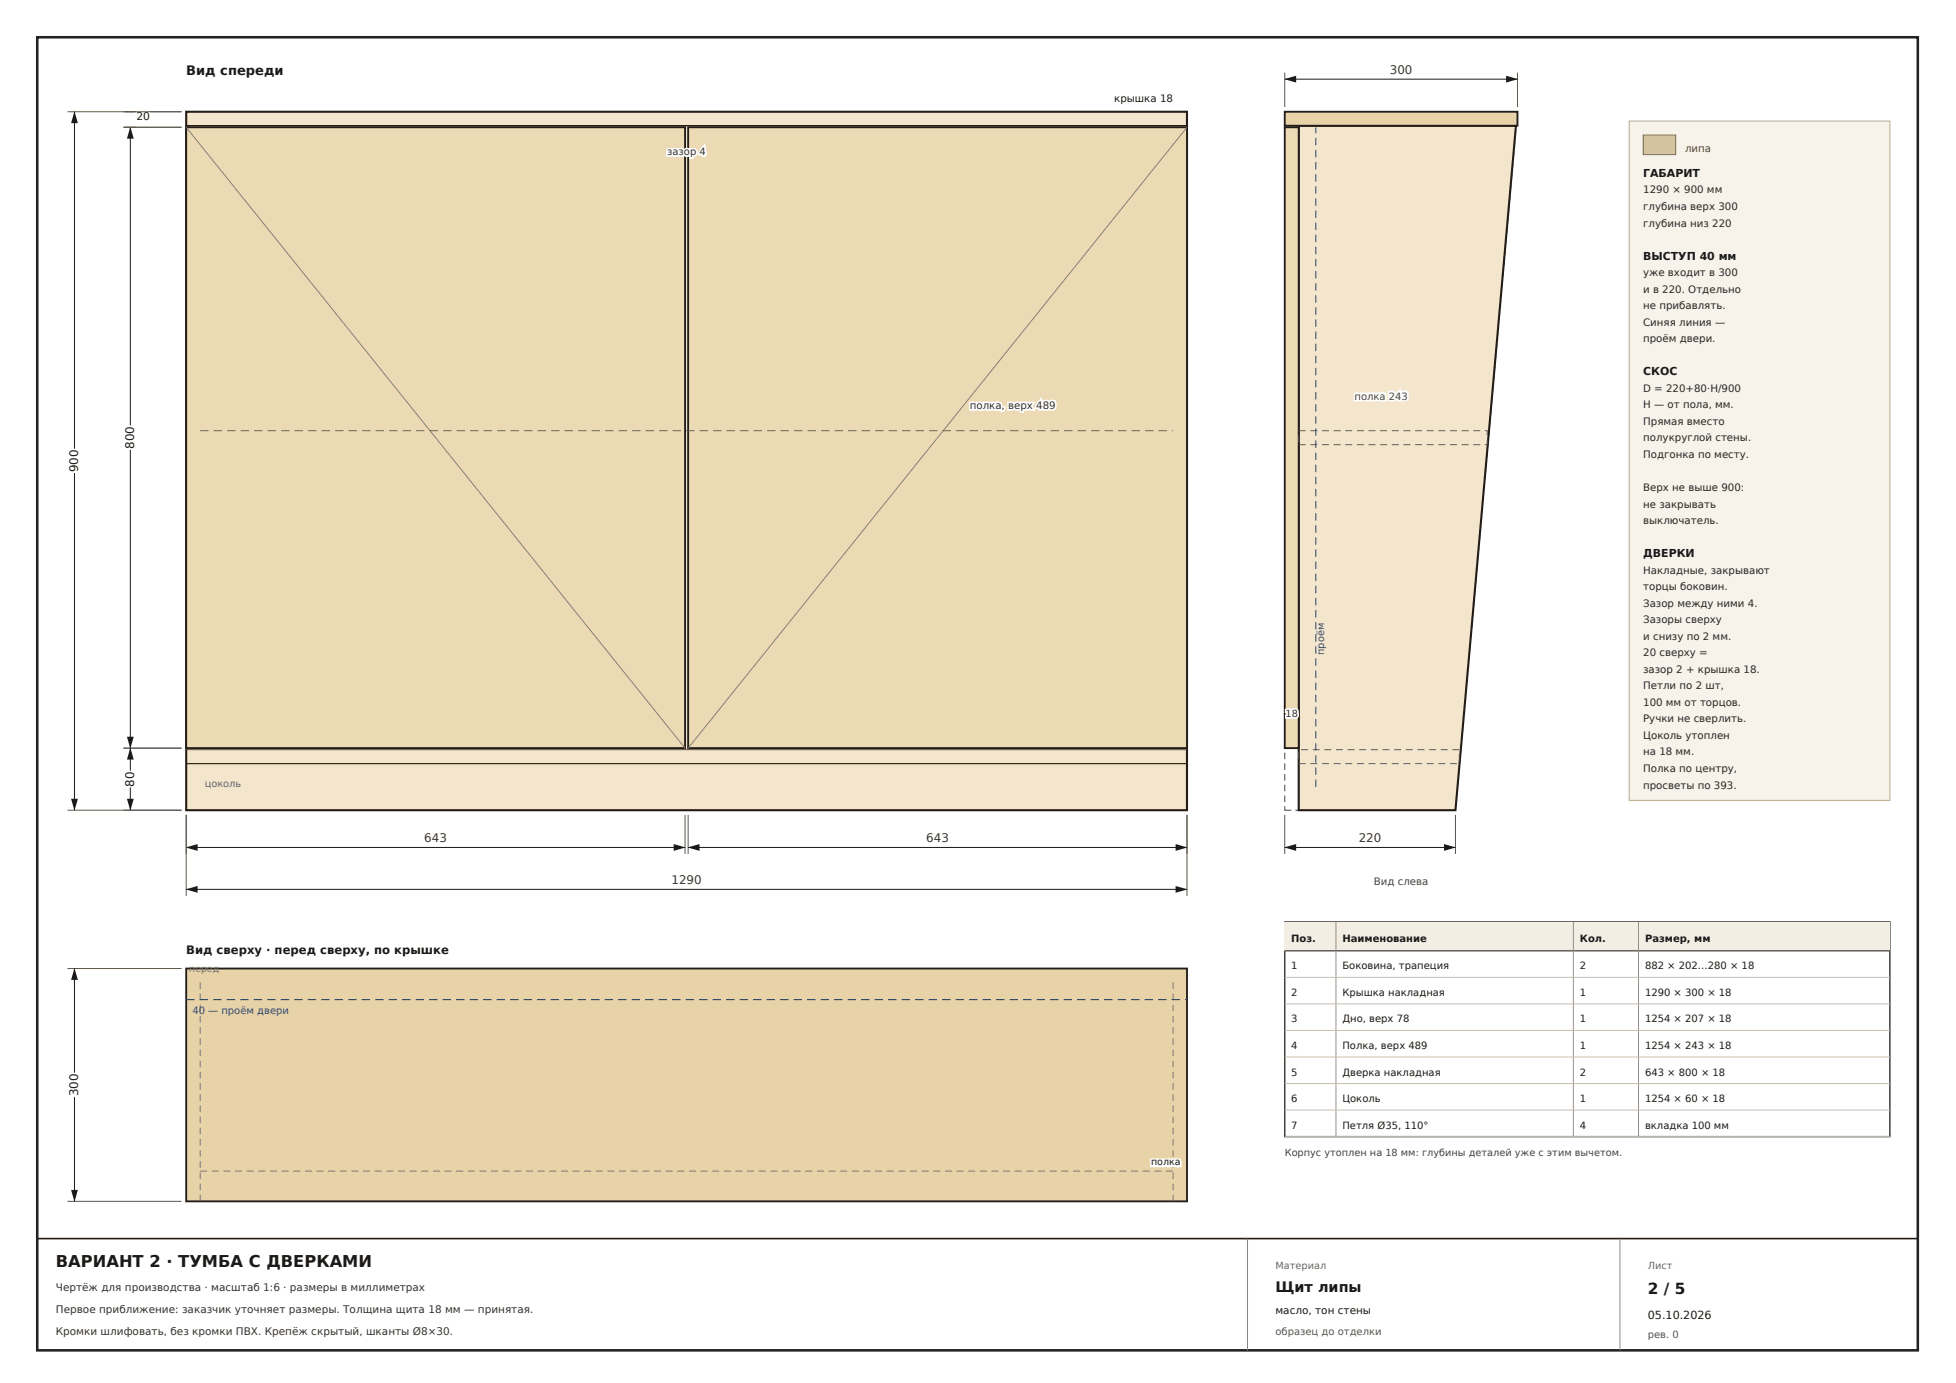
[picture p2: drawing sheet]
<svg xmlns="http://www.w3.org/2000/svg" width="420mm" height="297mm" viewBox="0 0 420 297" stroke-linecap="round" stroke-linejoin="round" font-family="sans-serif">
<path d="M0 0h419.9v297.1h-419.9z" fill="#d9d3c8"/>
<path d="M8 8h404v282h-404z" fill="none" stroke="#222" stroke-width=".55"/>
<path d="M8 266h404" fill="none" stroke="#241c16" stroke-width=".35"/>
<path d="M268 266v24M348 266v24" fill="none" stroke="#888" stroke-width=".21"/>
<path d="M40 24h215v150h-215z" fill="#f4e6cc"/>
<path d="M40 24h215v150h-215z" fill="none" stroke="#241c16" stroke-width=".45"/>
<path d="M40 164h215" fill="none" stroke="#241c16" stroke-width=".25"/>
<path d="M40 161h215" fill="none" stroke="#5c5348" stroke-width=".21"/>
<path d="M40 27.3h107.2v133.4h-107.2z" fill="#ecdab4"/>
<path d="M40 27.3h107.2v133.4h-107.2z" fill="none" stroke="#241c16" stroke-width=".4"/>
<path d="M147.8 27.3h107.2v133.4h-107.2z" fill="#ecdab4"/>
<path d="M147.8 27.3h107.2v133.4h-107.2z" fill="none" stroke="#241c16" stroke-width=".4"/>
<path d="M40 27.3l107.2 133.4M255 27.3l-107.2 133.4" fill="none" stroke="#8a8174" stroke-width=".21"/>
<path d="M43 92.4h1.8v.2h-1.8zM45.9 92.4h1.8v.2h-1.8zM48.8 92.4h1.8v.2h-1.8zM51.7 92.4h1.8v.2h-1.8zM54.6 92.4h1.8v.2h-1.8zM57.5 92.4h1.8v.2h-1.8zM60.4 92.4h1.8v.2h-1.8zM63.3 92.4h1.8v.2h-1.8zM66.2 92.4h1.8v.2h-1.8zM69.1 92.4h1.8v.2h-1.8zM72 92.4h1.8v.2h-1.8zM74.9 92.4h1.8v.2h-1.8zM77.8 92.4h1.8v.2h-1.8zM80.7 92.4h1.8v.2h-1.8zM83.6 92.4h1.8v.2h-1.8zM86.5 92.4h1.8v.2h-1.8zM89.4 92.4h1.8v.2h-1.8zM92.3 92.4h1.8v.2h-1.8zM95.2 92.4h1.8v.2h-1.8zM98.1 92.4h1.8v.2h-1.8zM101 92.4h1.8v.2h-1.8zM103.9 92.4h1.8v.2h-1.8zM106.8 92.4h1.8v.2h-1.8zM109.7 92.4h1.8v.2h-1.8zM112.6 92.4h1.8v.2h-1.8zM115.5 92.4h1.8v.2h-1.8zM118.4 92.4h1.8v.2h-1.8zM121.3 92.4h1.8v.2h-1.8zM124.2 92.4h1.8v.2h-1.8zM127.1 92.4h1.8v.2h-1.8zM130 92.4h1.8v.2h-1.8zM132.9 92.4h1.8v.2h-1.8zM135.8 92.4h1.8v.2h-1.8zM138.7 92.4h1.8v.2h-1.8zM141.6 92.4h1.8v.2h-1.8zM144.5 92.4h1.8v.2h-1.8zM147.4 92.4h1.8v.2h-1.8zM150.3 92.4h1.8v.2h-1.8zM153.2 92.4h1.8v.2h-1.8zM156.1 92.4h1.8v.2h-1.8zM159 92.4h1.8v.2h-1.8zM161.9 92.4h1.8v.2h-1.8zM164.8 92.4h1.8v.2h-1.8zM167.7 92.4h1.8v.2h-1.8zM170.6 92.4h1.8v.2h-1.8zM173.5 92.4h1.8v.2h-1.8zM176.4 92.4h1.8v.2h-1.8zM179.3 92.4h1.8v.2h-1.8zM182.2 92.4h1.8v.2h-1.8zM185.1 92.4h1.8v.2h-1.8zM188 92.4h1.8v.2h-1.8zM190.9 92.4h1.8v.2h-1.8zM193.8 92.4h1.8v.2h-1.8zM196.7 92.4h1.8v.2h-1.8zM199.6 92.4h1.8v.2h-1.8zM202.5 92.4h1.8v.2h-1.8zM205.4 92.4h1.8v.2h-1.8zM208.3 92.4h1.8v.2h-1.8zM211.2 92.4h1.8v.2h-1.8zM214.1 92.4h1.8v.2h-1.8zM217 92.4h1.8v.2h-1.8zM219.9 92.4h1.8v.2h-1.8zM222.8 92.4h1.8v.2h-1.8zM225.7 92.4h1.8v.2h-1.8zM228.6 92.4h1.8v.2h-1.8zM231.5 92.4h1.8v.2h-1.8zM234.4 92.4h1.8v.2h-1.8zM237.3 92.4h1.8v.2h-1.8zM240.2 92.4h1.8v.2h-1.8zM243.1 92.4h1.8v.2h-1.8zM246 92.4h1.8v.2h-1.8zM248.9 92.4h1.8v.2h-1.8zM251.8 92.4h.2v.2h-.2z" fill="#5c564e"/>
<path d="M40 27h215" fill="none" stroke="#241c16" stroke-width=".3"/>
<path d="M26.5 160.7h12.5M26.5 174h12.5" fill="none" stroke="#5c564e" stroke-width=".21"/>
<path d="M28 160.7v13.3" fill="none" stroke="#1b1b1b" stroke-width=".21"/>
<g fill="#1b1b1b">
<path d="M28 160.6l.7 2.5h-1.4z"/>
<path d="M27.3 171.5h1.4l-.7 2.6z"/>
</g>
<path d="M26.5 27.3h12.5M26.5 160.7h12.5" fill="none" stroke="#5c564e" stroke-width=".21"/>
<path d="M28 27.3v133.4" fill="none" stroke="#1b1b1b" stroke-width=".21"/>
<g fill="#1b1b1b">
<path d="M28 27.2l.7 2.6h-1.4z"/>
<path d="M27.3 158.2h1.4l-.7 2.6z"/>
</g>
<path d="M14.5 24h24.5M26.5 27.3h12.5M14.5 174h24.5" fill="none" stroke="#5c564e" stroke-width=".21"/>
<path d="M16 24v150" fill="none" stroke="#1b1b1b" stroke-width=".21"/>
<g fill="#1b1b1b">
<path d="M16 23.9l.7 2.6h-1.4z"/>
<path d="M15.3 171.5h1.4l-.7 2.6z"/>
</g>
<path d="M40 175v8.4M147.2 175v8.4" fill="none" stroke="#5c564e" stroke-width=".21"/>
<path d="M40 182h107.2" fill="none" stroke="#1b1b1b" stroke-width=".21"/>
<g fill="#1b1b1b">
<path d="M39.9 182l2.5-.7v1.4z"/>
<path d="M144.7 181.3l2.6 .7-2.6 .7z"/>
</g>
<path d="M147.8 175v8.4M255 175v8.4" fill="none" stroke="#5c564e" stroke-width=".21"/>
<path d="M147.8 182h107.2" fill="none" stroke="#1b1b1b" stroke-width=".21"/>
<g fill="#1b1b1b">
<path d="M147.7 182l2.6-.7v1.4z"/>
<path d="M252.5 181.3l2.6 .7-2.6 .7z"/>
</g>
<path d="M40 175v17.4M255 175v17.4" fill="none" stroke="#5c564e" stroke-width=".21"/>
<path d="M40 191h215" fill="none" stroke="#1b1b1b" stroke-width=".21"/>
<g fill="#1b1b1b">
<path d="M39.9 191l2.5-.7v1.4z"/>
<path d="M252.5 190.3l2.6 .7-2.6 .7z"/>
</g>
<path d="M278.3 173.9h1.4v.2h-1.4zM280.6 173.9h1.4v.2h-1.4zM282.9 173.9h1.4v.2h-1.4zM285.2 173.9h1.4v.2h-1.4zM287.5 173.9h1.4v.2h-1.4zM289.8 173.9h1.4v.2h-1.4zM292.1 173.9h1.4v.2h-1.4zM294.4 173.9h1.4v.2h-1.4zM296.7 173.9h1.4v.2h-1.4zM299 173.9h1.4v.2h-1.4zM301.3 173.9h1.4v.2h-1.4zM303.6 173.9h1.4v.2h-1.4zM305.9 173.9h1.4v.2h-1.4zM308.2 173.9h1.4v.2h-1.4zM310.5 173.9h1.4v.2h-1.4zM312.7 172.5h.2l-.1 1.4h-.2zM312.9 170.2h.2l-.1 1.4h-.2zM313.1 167.9h.2l-.1 1.4h-.2zM313.3 165.6h.2l-.1 1.4h-.2zM313.5 163.3h.2l-.1 1.4h-.2zM313.7 161h.2l-.1 1.4h-.2zM313.9 158.7h.2l-.1 1.4h-.2zM314.1 156.4h.2l-.1 1.4h-.2zM314.3 154.1l.2 .1-.1 1.4-.2-.1zM314.5 151.8l.2 .1-.1 1.4-.2-.1zM314.7 149.6h.2l-.1 1.4h-.2zM314.9 147.3h.3l-.2 1.4h-.2zM315.1 145h.3l-.2 1.4h-.2zM315.3 142.7h.3l-.2 1.4h-.2zM315.5 140.4h.3l-.2 1.4h-.2zM315.7 138.1h.3l-.2 1.4h-.2zM316 135.8h.2l-.2 1.4h-.2zM316.2 133.5h.2l-.2 1.4h-.2zM316.4 131.2h.2l-.1 1.4h-.3zM316.6 128.9l.2 .1-.1 1.4-.3-.1zM316.8 126.6l.2 .1-.1 1.4-.3-.1zM317 124.4h.2l-.1 1.4h-.3zM317.2 122.1h.2l-.1 1.4h-.3zM317.4 119.8h.2l-.1 1.4h-.2zM317.6 117.5h.2l-.1 1.4h-.2zM317.8 115.2h.2l-.1 1.4h-.2zM318 112.9h.2l-.1 1.4h-.2zM318.2 110.6h.2l-.1 1.4h-.2zM318.4 108.3h.2l-.1 1.4h-.2zM318.6 106h.2l-.1 1.4h-.2zM318.8 103.7l.2 .1-.1 1.4-.2-.1zM319 101.4l.2 .1-.1 1.4-.2-.1zM319.2 99.2h.2l-.1 1.4-.2-.1zM319.4 96.9h.2l-.1 1.4h-.2zM319.6 94.6h.2l-.1 1.4h-.2zM319.8 92.3h.2l-.1 1.4h-.2zM320 90h.2l-.1 1.4h-.2zM320.2 87.7h.2l-.1 1.4h-.2zM320.4 85.4h.2l-.1 1.4h-.2zM320.6 83.1h.3l-.2 1.4h-.2zM320.8 80.8h.3l-.2 1.4h-.2zM321 78.5l.3 .1-.2 1.4-.2-.1zM321.2 76.2l.3 .1-.2 1.4-.2-.1zM321.4 74h.3l-.2 1.4-.2-.1zM321.7 71.7h.2l-.2 1.4h-.2zM321.9 69.4h.2l-.1 1.4h-.3zM322.1 67.1h.2l-.1 1.4h-.3zM322.3 64.8h.2l-.1 1.4h-.3zM322.5 62.5h.2l-.1 1.4h-.3zM322.7 60.2h.2l-.1 1.4h-.3zM322.9 57.9h.2l-.1 1.4h-.3zM323.1 55.6h.2l-.1 1.4h-.2zM323.3 53.3l.2 .1-.1 1.3h-.2zM323.5 51l.2 .1-.1 1.4-.2-.1zM323.7 48.8h.2l-.1 1.4-.2-.1zM323.9 46.5h.2l-.1 1.4h-.2zM324.1 44.2h.2l-.1 1.4h-.2zM324.3 41.9h.2l-.1 1.4h-.2zM324.5 39.6h.2l-.1 1.4h-.2zM324.7 37.3h.2l-.1 1.4h-.2zM324.9 35h.2l-.1 1.4h-.2zM325.1 32.7h.2l-.1 1.4h-.2zM325.3 30.4h.2l-.1 1.4h-.2zM325.5 28.1l.2 .1-.1 1.3h-.2zM325.7 25.8l.2 .1-.1 1.4-.2-.1zM325.6 23.9h.5l-.1 1.1-.2-.1 .1-.9h.1l-.4 .1zM323.3 23.9h1.4v.2h-1.4zM321 23.9h1.4v.2h-1.4zM318.7 23.9h1.4v.2h-1.4zM316.4 23.9h1.4v.2h-1.4zM314.1 23.9h1.4v.2h-1.4zM311.8 23.9h1.4v.2h-1.4zM309.5 23.9h1.4v.2h-1.4zM307.2 23.9h1.4v.2h-1.4zM304.9 23.9h1.4v.2h-1.4zM302.6 23.9h1.4v.2h-1.4zM300.3 23.9h1.4v.2h-1.4zM298 23.9h1.4v.2h-1.4zM295.7 23.9h1.4v.2h-1.4zM293.4 23.9h1.4v.2h-1.4zM291.1 23.9h1.4v.2h-1.4zM288.8 23.9h1.4v.2h-1.4zM286.5 23.9h1.4v.2h-1.4zM284.2 23.9h1.4v.2h-1.4zM281.9 23.9h1.4v.2h-1.4zM279.6 23.9h1.4v.2h-1.4zM277.3 23.9h1.4v.2h-1.4zM275.9 23.9h.5v.2l-.4-.1h.1v1h-.2zM275.9 25.9h.2v1.4h-.2zM275.9 28.2h.2v1.4h-.2zM275.9 30.5h.2v1.4h-.2zM275.9 32.8h.2v1.4h-.2zM275.9 35.1h.2v1.4h-.2zM275.9 37.4h.2v1.4h-.2zM275.9 39.7h.2v1.4h-.2zM275.9 42h.2v1.4h-.2zM275.9 44.3h.2v1.4h-.2zM275.9 46.6h.2v1.4h-.2zM275.9 48.9h.2v1.4h-.2zM275.9 51.2h.2v1.4h-.2zM275.9 53.5h.2v1.4h-.2zM275.9 55.8h.2v1.4h-.2zM275.9 58.1h.2v1.4h-.2zM275.9 60.4h.2v1.4h-.2zM275.9 62.7h.2v1.4h-.2zM275.9 65h.2v1.4h-.2zM275.9 67.3h.2v1.4h-.2zM275.9 69.6h.2v1.4h-.2zM275.9 71.9h.2v1.4h-.2zM275.9 74.2h.2v1.4h-.2zM275.9 76.5h.2v1.4h-.2zM275.9 78.8h.2v1.4h-.2zM275.9 81.1h.2v1.4h-.2zM275.9 83.4h.2v1.4h-.2zM275.9 85.7h.2v1.4h-.2zM275.9 88h.2v1.4h-.2zM275.9 90.3h.2v1.4h-.2zM275.9 92.6h.2v1.4h-.2zM275.9 94.9h.2v1.4h-.2zM275.9 97.2h.2v1.4h-.2zM275.9 99.5h.2v1.4h-.2zM275.9 101.8h.2v1.4h-.2zM275.9 104.1h.2v1.4h-.2zM275.9 106.4h.2v1.4h-.2zM275.9 108.7h.2v1.4h-.2zM275.9 111h.2v1.4h-.2zM275.9 113.3h.2v1.4h-.2zM275.9 115.6h.2v1.4h-.2zM275.9 117.9h.2v1.4h-.2zM275.9 120.2h.2v1.4h-.2zM275.9 122.5h.2v1.4h-.2zM275.9 124.8h.2v1.4h-.2zM275.9 127.1h.2v1.4h-.2zM275.9 129.4h.2v1.4h-.2zM275.9 131.7h.2v1.4h-.2zM275.9 134h.2v1.4h-.2zM275.9 136.3h.2v1.4h-.2zM275.9 138.6h.2v1.4h-.2zM275.9 140.9h.2v1.4h-.2zM275.9 143.2h.2v1.4h-.2zM275.9 145.5h.2v1.4h-.2zM275.9 147.8h.2v1.4h-.2zM275.9 150.1h.2v1.4h-.2zM275.9 152.4h.2v1.4h-.2zM275.9 154.7h.2v1.4h-.2zM275.9 157h.2v1.4h-.2zM275.9 159.3h.2v1.4h-.2zM275.9 161.6h.2v1.4h-.2zM275.9 163.9h.2v1.4h-.2zM275.9 166.2h.2v1.4h-.2zM275.9 168.5h.2v1.4h-.2zM275.9 170.8h.2v1.4h-.2zM275.9 173.1h.2v.9h-.1v-.1h1.4v.2h-1.5z" fill="#1d4e89"/>
<path d="M279 27h46.7l-13 147h-33.7z" fill="#f4e6cc"/>
<path d="M279 27h46.7l-13 147h-33.7z" fill="none" stroke="#241c16" stroke-width=".45"/>
<path d="M276 24h50v3h-50z" fill="#e8d3a8"/>
<path d="M276 24h50v3h-50z" fill="none" stroke="#241c16" stroke-width=".4"/>
<path d="M276 27.3h3v133.4h-3z" fill="#ecdab4"/>
<path d="M276 27.3h3v133.4h-3z" fill="none" stroke="#241c16" stroke-width=".4"/>
<g fill="#5c564e">
<path d="M281.5 163.9h1.5v.2h-1.5zM284 163.9h1.5v.2h-1.5zM286.5 163.9h1.5v.2h-1.5zM289 163.9h1.5v.2h-1.5zM291.5 163.9h1.5v.2h-1.5zM294 163.9h1.5v.2h-1.5zM296.5 163.9h1.5v.2h-1.5zM299 163.9h1.5v.2h-1.5zM301.5 163.9h1.5v.2h-1.5zM304 163.9h1.5v.2h-1.5zM306.5 163.9h1.5v.2h-1.5zM309 163.9h1.5v.2h-1.5zM311.5 163.9h1.5v.2h-1.5zM313.4 162h.2v1.5h-.2zM312 160.9h1.5v.2h-1.5zM309.5 160.9h1.5v.2h-1.5zM307 160.9h1.5v.2h-1.5zM304.5 160.9h1.5v.2h-1.5zM302 160.9h1.5v.2h-1.5zM299.5 160.9h1.5v.2h-1.5zM297 160.9h1.5v.2h-1.5zM294.5 160.9h1.5v.2h-1.5zM292 160.9h1.5v.2h-1.5zM289.5 160.9h1.5v.2h-1.5zM287 160.9h1.5v.2h-1.5zM284.5 160.9h1.5v.2h-1.5zM282 160.9h1.5v.2h-1.5zM279.5 160.9h1.5v.2h-1.5zM278.9 161.5h.2v1.5h-.2zM279 163.9h1.5v.2h-1.5z"/>
<path d="M281.5 95.4h1.5v.2h-1.5zM284 95.4h1.5v.2h-1.5zM286.5 95.4h1.5v.2h-1.5zM289 95.4h1.5v.2h-1.5zM291.5 95.4h1.5v.2h-1.5zM294 95.4h1.5v.2h-1.5zM296.5 95.4h1.5v.2h-1.5zM299 95.4h1.5v.2h-1.5zM301.5 95.4h1.5v.2h-1.5zM304 95.4h1.5v.2h-1.5zM306.5 95.4h1.5v.2h-1.5zM309 95.4h1.5v.2h-1.5zM311.5 95.4h1.5v.2h-1.5zM314 95.4h1.5v.2h-1.5zM316.5 95.4h1.5v.2h-1.5zM319.4 94.5h.2v1.1h-.6v-.2l.5 .1zM319 92.4h.6v1.1h-.2l.1-1-.5 .1zM316.5 92.4h1.5v.2h-1.5zM314 92.4h1.5v.2h-1.5zM311.5 92.4h1.5v.2h-1.5zM309 92.4h1.5v.2h-1.5zM306.5 92.4h1.5v.2h-1.5zM304 92.4h1.5v.2h-1.5zM301.5 92.4h1.5v.2h-1.5zM299 92.4h1.5v.2h-1.5zM296.5 92.4h1.5v.2h-1.5zM294 92.4h1.5v.2h-1.5zM291.5 92.4h1.5v.2h-1.5zM289 92.4h1.5v.2h-1.5zM286.5 92.4h1.5v.2h-1.5zM284 92.4h1.5v.2h-1.5zM281.5 92.4h1.5v.2h-1.5zM279 92.4h1.5v.2h-1.5zM278.9 93.5h.2v1.5h-.2zM279 95.4h1.5v.2h-1.5z"/>
</g>
<path d="M282.6 167.4h.2v1.6h-.2zM282.6 164.8h.2v1.6h-.2zM282.6 162.2h.2v1.6h-.2zM282.6 159.6h.2v1.6h-.2zM282.6 157h.2v1.6h-.2zM282.6 154.4h.2v1.6h-.2zM282.6 151.8h.2v1.6h-.2zM282.6 149.2h.2v1.6h-.2zM282.6 146.6h.2v1.6h-.2zM282.6 144h.2v1.6h-.2zM282.6 141.4h.2v1.6h-.2zM282.6 138.8h.2v1.6h-.2zM282.6 136.2h.2v1.6h-.2zM282.6 133.6h.2v1.6h-.2zM282.6 131h.2v1.6h-.2zM282.6 128.4h.2v1.6h-.2zM282.6 125.8h.2v1.6h-.2zM282.6 123.2h.2v1.6h-.2zM282.6 120.6h.2v1.6h-.2zM282.6 118h.2v1.6h-.2zM282.6 115.4h.2v1.6h-.2zM282.6 112.8h.2v1.6h-.2zM282.6 110.2h.2v1.6h-.2zM282.6 107.6h.2v1.6h-.2zM282.6 105h.2v1.6h-.2zM282.6 102.4h.2v1.6h-.2zM282.6 99.8h.2v1.6h-.2zM282.6 97.2h.2v1.6h-.2zM282.6 94.6h.2v1.6h-.2zM282.6 92h.2v1.6h-.2zM282.6 89.4h.2v1.6h-.2zM282.6 86.8h.2v1.6h-.2zM282.6 84.2h.2v1.6h-.2zM282.6 81.6h.2v1.6h-.2zM282.6 79h.2v1.6h-.2zM282.6 76.4h.2v1.6h-.2zM282.6 73.8h.2v1.6h-.2zM282.6 71.2h.2v1.6h-.2zM282.6 68.6h.2v1.6h-.2zM282.6 66h.2v1.6h-.2zM282.6 63.4h.2v1.6h-.2zM282.6 60.8h.2v1.6h-.2zM282.6 58.2h.2v1.6h-.2zM282.6 55.6h.2v1.6h-.2zM282.6 53h.2v1.6h-.2zM282.6 50.4h.2v1.6h-.2zM282.6 47.8h.2v1.6h-.2zM282.6 45.2h.2v1.6h-.2zM282.6 42.6h.2v1.6h-.2zM282.6 40h.2v1.6h-.2zM282.6 37.4h.2v1.6h-.2zM282.6 34.8h.2v1.6h-.2zM282.6 32.2h.2v1.6h-.2zM282.6 29.6h.2v1.6h-.2zM282.6 27.3h.2v1.3h-.2z" fill="#1d4e89"/>
<path d="M276 15.6v7.4M326 15.6v7.4" fill="none" stroke="#5c564e" stroke-width=".21"/>
<path d="M276 17h50" fill="none" stroke="#1b1b1b" stroke-width=".21"/>
<g fill="#1b1b1b">
<path d="M275.9 17l2.5-.7v1.4z"/>
<path d="M323.5 16.3l2.6 .7-2.6 .7z"/>
</g>
<path d="M276 175v8.4M312.7 175v8.4" fill="none" stroke="#5c564e" stroke-width=".21"/>
<path d="M276 182h36.7" fill="none" stroke="#1b1b1b" stroke-width=".21"/>
<g fill="#1b1b1b">
<path d="M275.9 182l2.5-.7v1.4z"/>
<path d="M310.2 181.3l2.6 .7-2.6 .7z"/>
</g>
<path d="M40 208h215v50h-215z" fill="#e8d3a8"/>
<path d="M40 208h215v50h-215z" fill="none" stroke="#241c16" stroke-width=".4"/>
<g fill="#6a6258">
<path d="M42.9 211h.2v1.4h-.2zM42.9 213.4h.2v1.4h-.2zM42.9 215.8h.2v1.4h-.2zM42.9 218.2h.2v1.4h-.2zM42.9 220.6h.2v1.4h-.2zM42.9 223h.2v1.4h-.2zM42.9 225.4h.2v1.4h-.2zM42.9 227.8h.2v1.4h-.2zM42.9 230.2h.2v1.4h-.2zM42.9 232.6h.2v1.4h-.2zM42.9 235h.2v1.4h-.2zM42.9 237.4h.2v1.4h-.2zM42.9 239.8h.2v1.4h-.2zM42.9 242.2h.2v1.4h-.2zM42.9 244.6h.2v1.4h-.2zM42.9 247h.2v1.4h-.2zM42.9 249.4h.2v1.4h-.2zM42.9 251.8h.2v1.4h-.2zM42.9 254.2h.2v1.4h-.2zM42.9 256.6h.2v1.4h-.2z"/>
<path d="M251.9 211h.2v1.4h-.2zM251.9 213.4h.2v1.4h-.2zM251.9 215.8h.2v1.4h-.2zM251.9 218.2h.2v1.4h-.2zM251.9 220.6h.2v1.4h-.2zM251.9 223h.2v1.4h-.2zM251.9 225.4h.2v1.4h-.2zM251.9 227.8h.2v1.4h-.2zM251.9 230.2h.2v1.4h-.2zM251.9 232.6h.2v1.4h-.2zM251.9 235h.2v1.4h-.2zM251.9 237.4h.2v1.4h-.2zM251.9 239.8h.2v1.4h-.2zM251.9 242.2h.2v1.4h-.2zM251.9 244.6h.2v1.4h-.2zM251.9 247h.2v1.4h-.2zM251.9 249.4h.2v1.4h-.2zM251.9 251.8h.2v1.4h-.2zM251.9 254.2h.2v1.4h-.2zM251.9 256.6h.2v1.4h-.2z"/>
<path d="M43 251.4h1.5v.2h-1.5zM45.5 251.4h1.5v.2h-1.5zM48 251.4h1.5v.2h-1.5zM50.5 251.4h1.5v.2h-1.5zM53 251.4h1.5v.2h-1.5zM55.5 251.4h1.5v.2h-1.5zM58 251.4h1.5v.2h-1.5zM60.5 251.4h1.5v.2h-1.5zM63 251.4h1.5v.2h-1.5zM65.5 251.4h1.5v.2h-1.5zM68 251.4h1.5v.2h-1.5zM70.5 251.4h1.5v.2h-1.5zM73 251.4h1.5v.2h-1.5zM75.5 251.4h1.5v.2h-1.5zM78 251.4h1.5v.2h-1.5zM80.5 251.4h1.5v.2h-1.5zM83 251.4h1.5v.2h-1.5zM85.5 251.4h1.5v.2h-1.5zM88 251.4h1.5v.2h-1.5zM90.5 251.4h1.5v.2h-1.5zM93 251.4h1.5v.2h-1.5zM95.5 251.4h1.5v.2h-1.5zM98 251.4h1.5v.2h-1.5zM100.5 251.4h1.5v.2h-1.5zM103 251.4h1.5v.2h-1.5zM105.5 251.4h1.5v.2h-1.5zM108 251.4h1.5v.2h-1.5zM110.5 251.4h1.5v.2h-1.5zM113 251.4h1.5v.2h-1.5zM115.5 251.4h1.5v.2h-1.5zM118 251.4h1.5v.2h-1.5zM120.5 251.4h1.5v.2h-1.5zM123 251.4h1.5v.2h-1.5zM125.5 251.4h1.5v.2h-1.5zM128 251.4h1.5v.2h-1.5zM130.5 251.4h1.5v.2h-1.5zM133 251.4h1.5v.2h-1.5zM135.5 251.4h1.5v.2h-1.5zM138 251.4h1.5v.2h-1.5zM140.5 251.4h1.5v.2h-1.5zM143 251.4h1.5v.2h-1.5zM145.5 251.4h1.5v.2h-1.5zM148 251.4h1.5v.2h-1.5zM150.5 251.4h1.5v.2h-1.5zM153 251.4h1.5v.2h-1.5zM155.5 251.4h1.5v.2h-1.5zM158 251.4h1.5v.2h-1.5zM160.5 251.4h1.5v.2h-1.5zM163 251.4h1.5v.2h-1.5zM165.5 251.4h1.5v.2h-1.5zM168 251.4h1.5v.2h-1.5zM170.5 251.4h1.5v.2h-1.5zM173 251.4h1.5v.2h-1.5zM175.5 251.4h1.5v.2h-1.5zM178 251.4h1.5v.2h-1.5zM180.5 251.4h1.5v.2h-1.5zM183 251.4h1.5v.2h-1.5zM185.5 251.4h1.5v.2h-1.5zM188 251.4h1.5v.2h-1.5zM190.5 251.4h1.5v.2h-1.5zM193 251.4h1.5v.2h-1.5zM195.5 251.4h1.5v.2h-1.5zM198 251.4h1.5v.2h-1.5zM200.5 251.4h1.5v.2h-1.5zM203 251.4h1.5v.2h-1.5zM205.5 251.4h1.5v.2h-1.5zM208 251.4h1.5v.2h-1.5zM210.5 251.4h1.5v.2h-1.5zM213 251.4h1.5v.2h-1.5zM215.5 251.4h1.5v.2h-1.5zM218 251.4h1.5v.2h-1.5zM220.5 251.4h1.5v.2h-1.5zM223 251.4h1.5v.2h-1.5zM225.5 251.4h1.5v.2h-1.5zM228 251.4h1.5v.2h-1.5zM230.5 251.4h1.5v.2h-1.5zM233 251.4h1.5v.2h-1.5zM235.5 251.4h1.5v.2h-1.5zM238 251.4h1.5v.2h-1.5zM240.5 251.4h1.5v.2h-1.5zM243 251.4h1.5v.2h-1.5zM245.5 251.4h1.5v.2h-1.5zM248 251.4h1.5v.2h-1.5zM250.5 251.4h1.5v.2h-1.5z"/>
</g>
<path d="M40 214.5h1.8v.3h-1.8zM42.9 214.5h1.8v.3h-1.8zM45.8 214.5h1.8v.3h-1.8zM48.7 214.5h1.8v.3h-1.8zM51.6 214.5h1.8v.3h-1.8zM54.5 214.5h1.8v.3h-1.8zM57.4 214.5h1.8v.3h-1.8zM60.3 214.5h1.8v.3h-1.8zM63.2 214.5h1.8v.3h-1.8zM66.1 214.5h1.8v.3h-1.8zM69 214.5h1.8v.3h-1.8zM71.9 214.5h1.8v.3h-1.8zM74.8 214.5h1.8v.3h-1.8zM77.7 214.5h1.8v.3h-1.8zM80.6 214.5h1.8v.3h-1.8zM83.5 214.5h1.8v.3h-1.8zM86.4 214.5h1.8v.3h-1.8zM89.3 214.5h1.8v.3h-1.8zM92.2 214.5h1.8v.3h-1.8zM95.1 214.5h1.8v.3h-1.8zM98 214.5h1.8v.3h-1.8zM100.9 214.5h1.8v.3h-1.8zM103.8 214.5h1.8v.3h-1.8zM106.7 214.5h1.8v.3h-1.8zM109.6 214.5h1.8v.3h-1.8zM112.5 214.5h1.8v.3h-1.8zM115.4 214.5h1.8v.3h-1.8zM118.3 214.5h1.8v.3h-1.8zM121.2 214.5h1.8v.3h-1.8zM124.1 214.5h1.8v.3h-1.8zM127 214.5h1.8v.3h-1.8zM129.9 214.5h1.8v.3h-1.8zM132.8 214.5h1.8v.3h-1.8zM135.7 214.5h1.8v.3h-1.8zM138.6 214.5h1.8v.3h-1.8zM141.5 214.5h1.8v.3h-1.8zM144.4 214.5h1.8v.3h-1.8zM147.3 214.5h1.8v.3h-1.8zM150.2 214.5h1.8v.3h-1.8zM153.1 214.5h1.8v.3h-1.8zM156 214.5h1.8v.3h-1.8zM158.9 214.5h1.8v.3h-1.8zM161.8 214.5h1.8v.3h-1.8zM164.7 214.5h1.8v.3h-1.8zM167.6 214.5h1.8v.3h-1.8zM170.5 214.5h1.8v.3h-1.8zM173.4 214.5h1.8v.3h-1.8zM176.3 214.5h1.8v.3h-1.8zM179.2 214.5h1.8v.3h-1.8zM182.1 214.5h1.8v.3h-1.8zM185 214.5h1.8v.3h-1.8zM187.9 214.5h1.8v.3h-1.8zM190.8 214.5h1.8v.3h-1.8zM193.7 214.5h1.8v.3h-1.8zM196.6 214.5h1.8v.3h-1.8zM199.5 214.5h1.8v.3h-1.8zM202.4 214.5h1.8v.3h-1.8zM205.3 214.5h1.8v.3h-1.8zM208.2 214.5h1.8v.3h-1.8zM211.1 214.5h1.8v.3h-1.8zM214 214.5h1.8v.3h-1.8zM216.9 214.5h1.8v.3h-1.8zM219.8 214.5h1.8v.3h-1.8zM222.7 214.5h1.8v.3h-1.8zM225.6 214.5h1.8v.3h-1.8zM228.5 214.5h1.8v.3h-1.8zM231.4 214.5h1.8v.3h-1.8zM234.3 214.5h1.8v.3h-1.8zM237.2 214.5h1.8v.3h-1.8zM240.1 214.5h1.8v.3h-1.8zM243 214.5h1.8v.3h-1.8zM245.9 214.5h1.8v.3h-1.8zM248.8 214.5h1.8v.3h-1.8zM251.7 214.5h1.8v.3h-1.8zM254.6 214.5h.4v.3h-.4z" fill="#1d4e89"/>
<path d="M14.5 208h24.5M14.5 258h24.5" fill="none" stroke="#5c564e" stroke-width=".21"/>
<path d="M16 208v50" fill="none" stroke="#1b1b1b" stroke-width=".21"/>
<g fill="#1b1b1b">
<path d="M16 207.9l.7 2.5h-1.4z"/>
<path d="M15.3 255.5h1.4l-.7 2.6z"/>
</g>
<path d="M350 26h56v145.9h-56z" fill="#f7f3ea"/>
<path d="M350 26h56v145.9h-56z" fill="none" stroke="#c2b59f" stroke-width=".25"/>
<path d="M353 29h7v4.2h-7z" fill="#e0c48a"/>
<path d="M353 29h7v4.2h-7z" fill="none" stroke="#8d7040" stroke-width=".21"/>
<path d="M276 198h130v46.1h-130z" fill="#fff"/>
<path d="M276 198h130v46.1h-130z" fill="none" stroke="#333" stroke-width=".3"/>
<path d="M276 198h130v6.2h-130z" fill="#f3eee3"/>
<path d="M276 204.2h130" fill="none" stroke="#333" stroke-width=".25"/>
<path d="M287 198v46.1M338 198v46.1M352 198v46.1" fill="none" stroke="#9a9186" stroke-width=".21"/>
<path d="M276 209.9h130M276 215.6h130M276 221.3h130M276 227h130M276 232.7h130M276 238.4h130M276 244.1h130" fill="none" stroke="#c8bfb2" stroke-width=".21"/>
<text font-size="3.5" fill="#1a1a1a" x="12" y="272.2">ВАРИАНТ 2 · ТУМБА С ДВЕРКАМИ</text>
<text font-size="3.3" fill="#1a1a1a" x="354" y="278">2 / 5</text>
<text font-size="3.1" fill="#1a1a1a" x="274" y="277.4">Щит липы</text>
<text font-size="2.8" fill="#1a1a1a" x="40" y="16">Вид спереди</text>
<g font-size="2.5" fill="#fff">
<text x="298.6" y="15.8">300</text>
<text x="16.8" y="101.4" transform="rotate(-90 16.8 101.4)">900</text>
<text x="28.8" y="96.4" transform="rotate(-90 28.8 96.4)">800</text>
<text x="28.8" y="169" transform="rotate(-90 28.8 169)">80</text>
<text x="91.1" y="180.8">643</text>
<text x="199" y="180.8">643</text>
<text x="291.9" y="180.8">220</text>
<text x="144.3" y="189.8">1290</text>
<text x="16.8" y="235.4" transform="rotate(-90 16.8 235.4)">300</text>
</g>
<text font-size="2.5" fill="#1a1a1a" x="40" y="204.8">Вид сверху · перед сверху, по крышке</text>
<text font-size="2.4" fill="#1a1a1a" x="354" y="283.2">05.10.2026</text>
<text font-size="2.3" fill="#fff" x="29.3" y="25.7">20</text>
<g font-size="2.3" fill="#1a1a1a">
<text x="353" y="38">ГАБАРИТ</text>
<text x="353" y="55.7">ВЫСТУП 40 мм</text>
<text x="353" y="80.6">СКОС</text>
<text x="353" y="119.6">ДВЕРКИ</text>
</g>
<g font-size="2.2" fill="#fff">
<text x="239.4" y="21.8">крышка 18</text>
<text x="208.3" y="87.8">полка, верх489</text>
</g>
<g font-size="2.2" fill="#1a1a1a">
<text x="239.4" y="21.8">крышка18</text>
<text x="274" y="282.2">масло, тон стены</text>
</g>
<text font-size="2.2" fill="#5a4630" x="362" y="32.6">липа</text>
<g font-size="2.2" fill="#2c2822">
<text x="353" y="41.5">1290 × 900 мм</text>
<text x="353" y="45.1">глубина верх 300</text>
<text x="353" y="48.6">глубина низ 220</text>
<text x="353" y="59.3">уже входит в 300</text>
<text x="353" y="62.8">и в 220. Отдельно</text>
<text x="353" y="66.4">не прибавлять.</text>
<text x="353" y="69.9">Синяя линия —</text>
<text x="353" y="73.5">проём двери.</text>
<text x="353" y="84.1">D = 220+80·H/900</text>
<text x="353" y="87.7">H — от пола, мм.</text>
<text x="353" y="91.2">Прямая вместо</text>
<text x="353" y="94.8">полукруглой стены.</text>
<text x="353" y="98.3">Подгонка по месту.</text>
<text x="353" y="105.4">Верх не выше 900:</text>
<text x="353" y="109">не закрывать</text>
<text x="353" y="112.5">выключатель.</text>
<text x="353" y="123.2">Накладные, закрывают</text>
<text x="353" y="126.7">торцы боковин.</text>
<text x="353" y="130.3">Зазор между ними 4.</text>
<text x="353" y="133.8">Зазоры сверху</text>
<text x="353" y="137.4">и снизу по 2 мм.</text>
<text x="353" y="140.9">20 сверху =</text>
<text x="353" y="144.5">зазор 2 + крышка 18.</text>
<text x="353" y="148">Петли по 2 шт,</text>
<text x="353" y="151.6">100 мм от торцов.</text>
<text x="353" y="155.1">Ручки не сверлить.</text>
<text x="353" y="158.7">Цоколь утоплен</text>
<text x="353" y="162.2">на 18 мм.</text>
<text x="353" y="165.8">Полка по центру,</text>
<text x="353" y="169.3">просветы по 393.</text>
</g>
<g font-size="2.2" fill="#333">
<text x="208.3" y="87.8">полка,верх 489</text>
<text x="12" y="277.2">Чертёж для производства · масштаб 1:6 · размеры в миллиметрах</text>
<text x="12" y="282">Первое приближение: заказчик уточняет размеры. Толщина щита 18 мм — принятая.</text>
<text x="12" y="286.6">Кромки шлифовать, без кромки ПВХ. Крепёж скрытый, шканты Ø8×30.</text>
</g>
<text font-size="2.2" fill="#444" x="295.1" y="190">Вид слева</text>
<g font-size="2.1" fill="#fff">
<text x="143.3" y="33.3">зазо</text>
<text x="291" y="85.8">полка243</text>
<text x="276.2" y="154">18</text>
</g>
<g font-size="2.1" fill="#333">
<text x="143.3" y="33.3">зазор4</text>
<text x="148.2" y="33.3">р 4</text>
</g>
<g font-size="2.1" fill="#444">
<text x="291" y="85.8">полка 243</text>
<text x="276" y="248.3">Корпус утоплен на 18 мм: глубины деталей уже с этим вычетом.</text>
</g>
<g font-size="2.1" fill="#1d4e89">
<text x="284.4" y="140.7" transform="rotate(-90 284.4 140.7)">проём</text>
<text x="41.3" y="217.8">40 — проём двери</text>
</g>
<g font-size="2.1" fill="#666">
<text x="44" y="169">цоколь</text>
<text x="274" y="272.5">Материал</text>
<text x="354" y="272.5">Лист</text>
</g>
<g font-size="2.1" fill="#1a1a1a">
<text x="277.4" y="202.3">Поз.</text>
<text x="288.4" y="202.3">Наименование</text>
<text x="339.4" y="202.3">Кол.</text>
<text x="353.4" y="202.3">Размер, мм</text>
<text x="277.4" y="208.2">1</text>
<text x="288.4" y="208.2">Боковина, трапеция</text>
<text x="339.4" y="208.2">2</text>
<text x="353.4" y="208.2">882 × 202…280 × 18</text>
<text x="277.4" y="213.9">2</text>
<text x="288.4" y="213.9">Крышка накладная</text>
<text x="339.4" y="213.9">1</text>
<text x="353.4" y="213.9">1290 × 300 × 18</text>
<text x="277.4" y="219.6">3</text>
<text x="288.4" y="219.6">Дно, верх 78</text>
<text x="339.4" y="219.6">1</text>
<text x="353.4" y="219.6">1254 × 207 × 18</text>
<text x="277.4" y="225.3">4</text>
<text x="288.4" y="225.3">Полка, верх 489</text>
<text x="339.4" y="225.3">1</text>
<text x="353.4" y="225.3">1254 × 243 × 18</text>
<text x="277.4" y="231">5</text>
<text x="288.4" y="231">Дверка накладная</text>
<text x="339.4" y="231">2</text>
<text x="353.4" y="231">643 × 800 × 18</text>
<text x="277.4" y="236.7">6</text>
<text x="288.4" y="236.7">Цоколь</text>
<text x="339.4" y="236.7">1</text>
<text x="353.4" y="236.7">1254 × 60 × 18</text>
<text x="277.4" y="242.4">7</text>
<text x="288.4" y="242.4">Петля Ø35, 110°</text>
<text x="339.4" y="242.4">4</text>
<text x="353.4" y="242.4">вкладка 100 мм</text>
</g>
<g font-size="2.1" fill="#555">
<text x="274" y="286.6">образец до отделки</text>
<text x="354" y="287.4">рев. 0</text>
</g>
<text font-size="2" fill="#7a7268" x="40.7" y="208.8">перед</text>
<text font-size="2" fill="#fff" x="247.3" y="250.3">полка</text>
<g font-size="2" fill="#1a1a1a">
<text x="247.3" y="250.3">полк</text>
<text x="252.4" y="250.3">а</text>
</g>
</svg>
